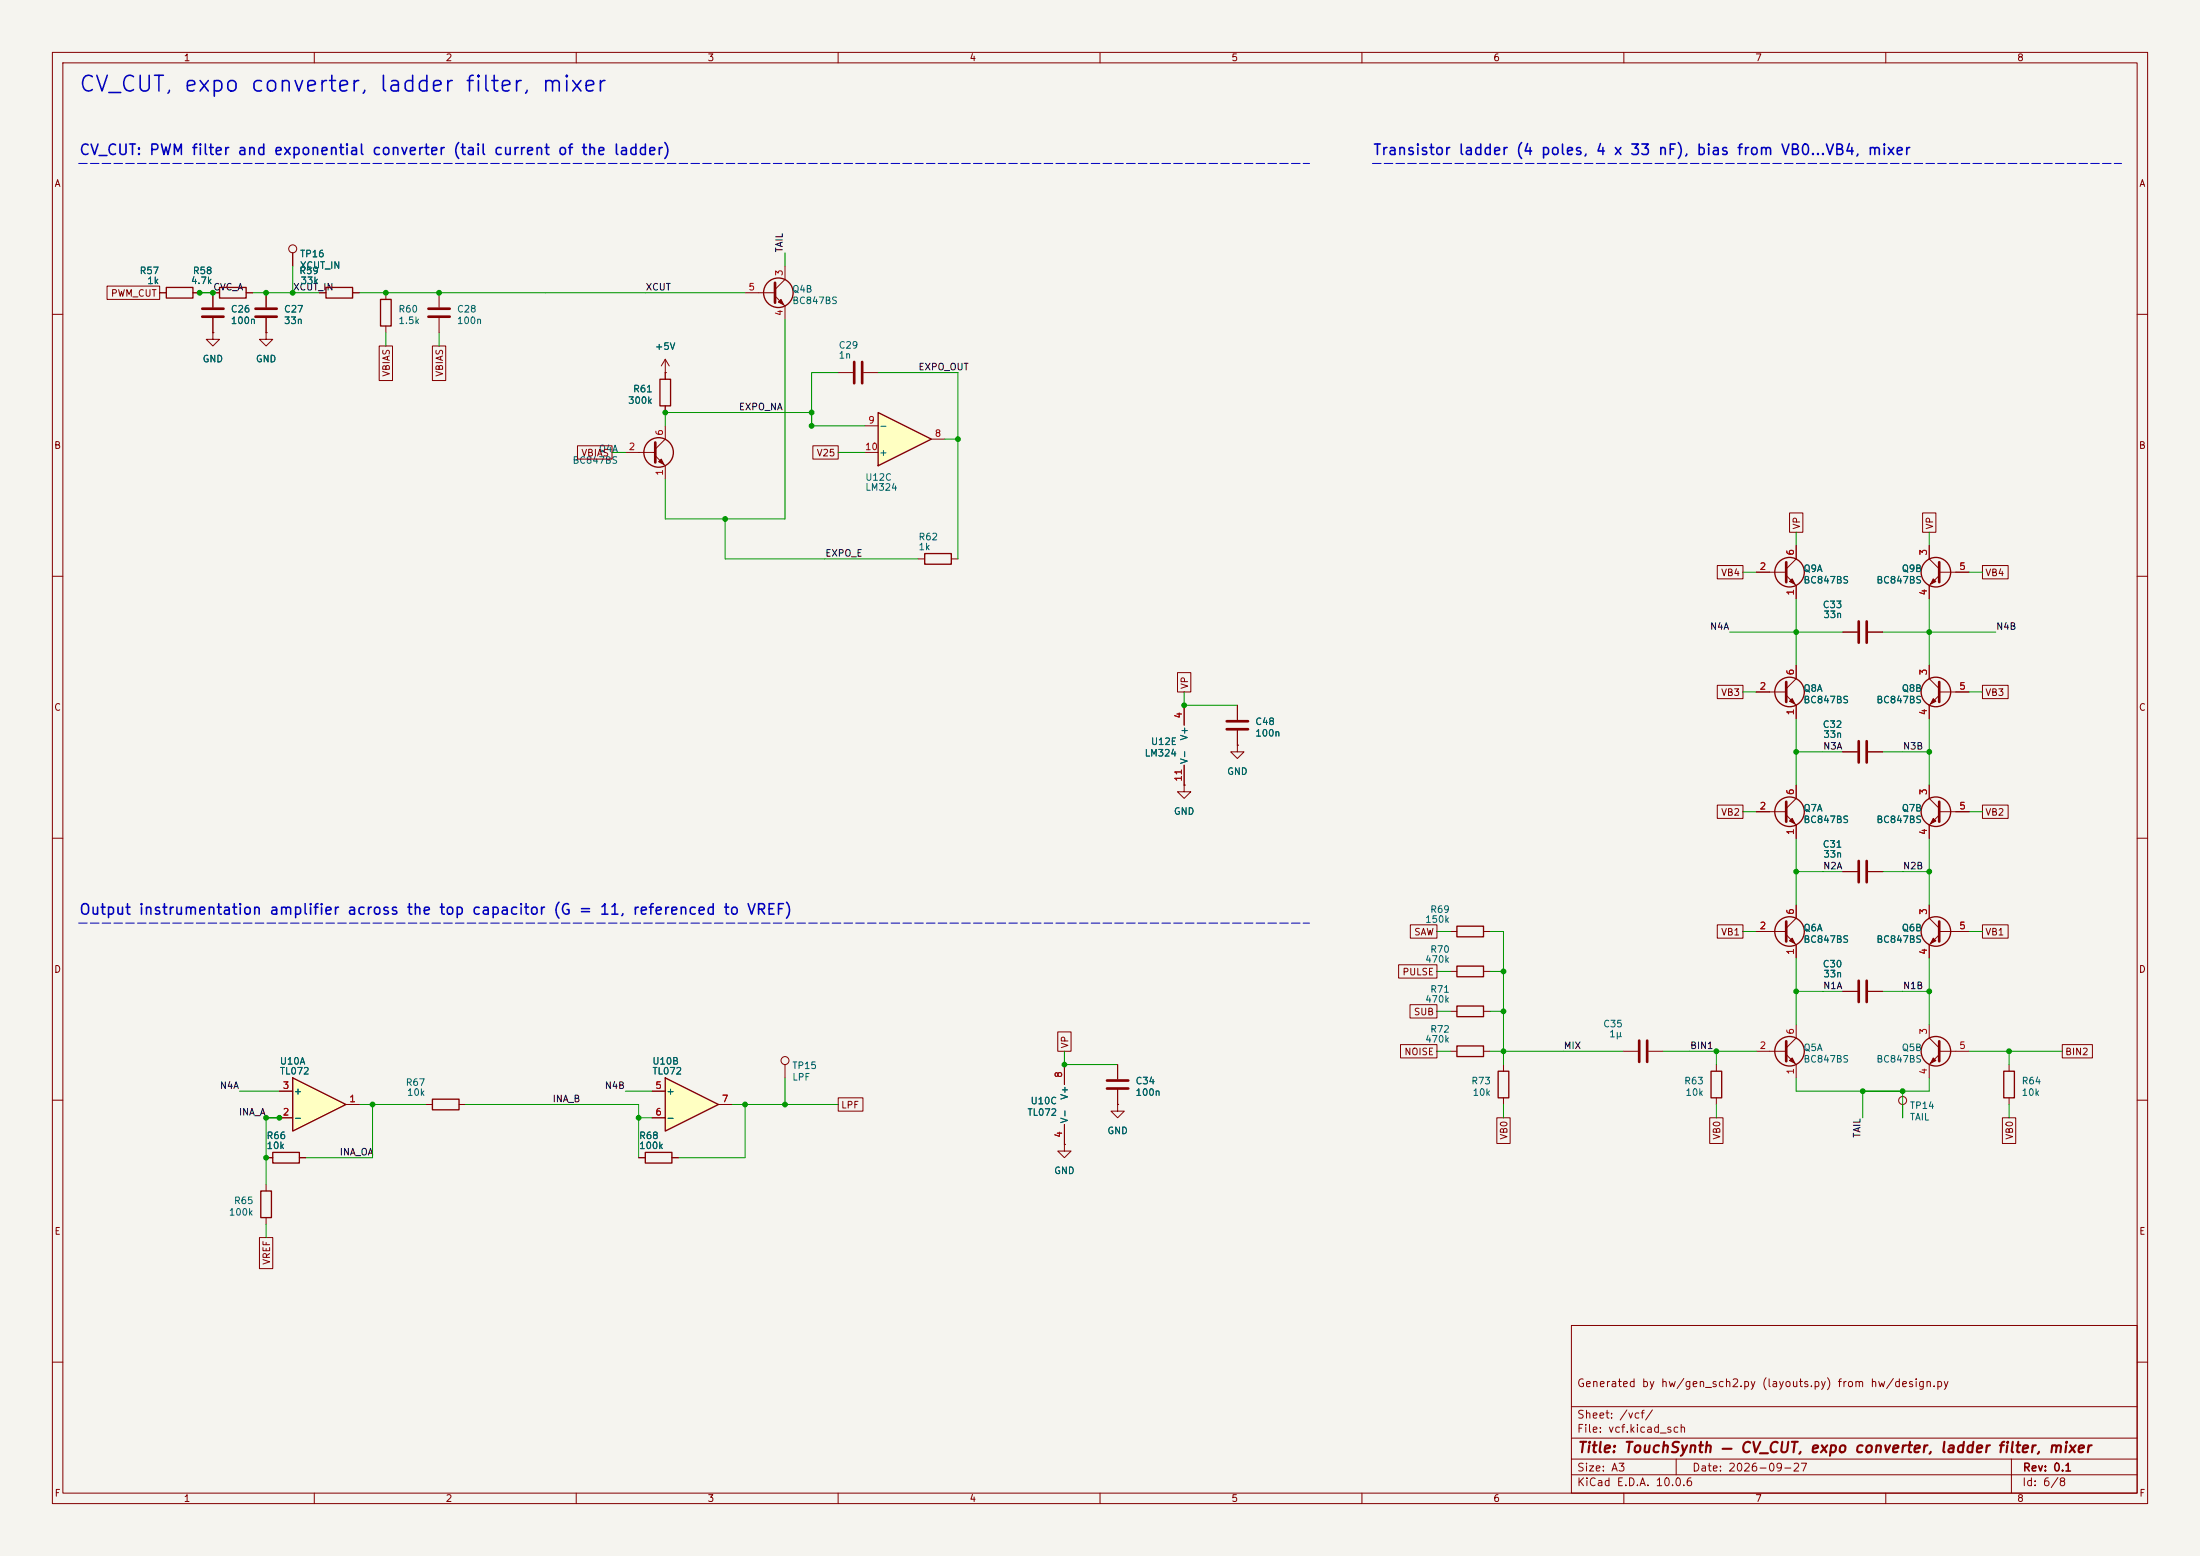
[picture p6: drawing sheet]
<svg xmlns="http://www.w3.org/2000/svg" width="420mm" height="297mm" viewBox="0 0 420 297" stroke-linecap="round" stroke-linejoin="round" font-family="sans-serif">
<path d="M0 0h420v297h-420z" fill="#f5f4ef" stroke="#f5f4ef" stroke-width=".19"/>
<g fill="none" stroke="#840000" stroke-width=".19">
<path d="M10 10h400v277h-400zM12 12h396v273h-396zM60 10v2M110 10v2M160 10v2M210 10v2M260 10v2M310 10v2M360 10v2M10 60h2M408 60h2M10 110h2"/>
<path d="M408 110h2M226.1 134.6v3.8M236.2 134.6v2.8M236.2 139.4v2.8M10 160h2M226.1 149.9v1.2h1.2l-1.2 1.3-1.3-1.3h1.3M226.1 149.9h.1M226.1 146.1v3.8M236.2 142.2v1.3h1.3l-1.3 1.3-1.3-1.3h1.3M236.2 142.2h.1M408 160h2M368.3 195.6v2.5l1.9 1.9"/>
<path d="M10 210h2M213.4 203.2v2.8M213.4 208v2.8M327.7 203.2v1.3M327.7 209.6v1.2M363.2 210.8v2.6M370.2 200.7h5.7M370.2 201.3l-1.9 1.9v2.5M408 210h2M50.8 226.1v1.2M50.8 232.4v1.3M300 253h108v32h-108z"/>
<path d="M10 260h2M300 278.5h108M300 274.5h108M300 268.5h108M320 278.5v3M384 278.5v6.5M408 260h2M60 285v2M110 285v2M160 285v2M210 285v2M260 285v2"/>
<path d="M300 281.5h108M310 285v2M360 285v2"/>
<circle cx="363.2" cy="210.1" r=".76"/>
</g>
<g fill="none" stroke="#840000" stroke-width=".25">
<path d="M326.6 204.5h2.1v5.1h-2.1zM49.8 227.3h2v5.1h-2z"/>
<circle cx="369.6" cy="200.7" r="2.82"/>
</g>
<path d="M234.2 137.7h4.1M234.2 139.2h4.1M370.2 198.8v3.8M211.3 206.2h4.1M211.3 207.8h4.1" fill="none" stroke="#840000" stroke-width=".51"/>
<path d="M369.1 201.9l.5 .5-1 .5z" fill="#840000" stroke="#840000" stroke-width=".19"/>
<path d="M127 205.7l10.2 5.1-10.2 5.1z" fill="#ffffc2"/>
<g fill="none" stroke="#840000" stroke-width=".25">
<path d="M31.7 54.9h5.1v2h-5.1zM41.9 54.9h5.1v2h-5.1zM62.2 54.9h5.1v2h-5.1zM72.6 57.2h2.1v5h-2.1zM126 72.4h2v5.1h-2zM176.5 105.7h5.1v2h-5.1zM278.1 176.8h5.1v2h-5.1zM278.1 192h5.1v2.1h-5.1zM278.1 199.6h5.1v2.1h-5.1zM278.1 184.4h5.1v2h-5.1zM123.2 220h5.1v2h-5.1zM127 205.7l10.2 5.1-10.2 5.1z"/>
<path d="M382.5 204.5h2.1v5.1h-2.1z"/>
<circle cx="148.6" cy="55.9" r="2.82"/>
<circle cx="125.7" cy="86.4" r="2.82"/>
<circle cx="369.6" cy="132.1" r="2.82"/>
<circle cx="341.6" cy="154.9" r="2.82"/>
<circle cx="341.6" cy="177.8" r="2.82"/>
<circle cx="369.6" cy="177.8" r="2.82"/>
<circle cx="341.6" cy="200.7" r="2.82"/>
</g>
<g fill="none" stroke="#840000" stroke-width=".19">
<path d="M30.5 55.9h1.2M36.8 55.9h1.3M41.9 55.9h-1.3v2.8M47 55.9h1.3M50.8 55.9v2.8M55.9 48.3v2.5M61 55.9h1.2M67.3 55.9h1.3M73.7 55.9v1.3M83.8 55.9v2.8M142.2 55.9h5.8M148 56.5l1.9 1.9v2.6"/>
<path d="M149.9 50.8v2.5l-1.9 1.9M40.6 63.5v1.3h1.3l-1.3 1.2-1.2-1.2h1.2M40.6 63.5h.1M40.6 60.7v2.8M50.8 63.5v1.3h1.3l-1.3 1.2-1.3-1.2h1.3M50.8 63.5h.1M50.8 60.7v2.8M73.7 62.2v1.3M83.8 60.7v2.8M127 71.1h.1M127 68.6v3.8M127 77.5v1.2"/>
<path d="M127 68.6l-.8 1.3M127 68.6l.8 1.3M119.4 86.4h5.7M125.1 87l1.9 1.9v2.5M127 81.3v2.5l-1.9 1.9M175.3 106.7h1.2M181.6 106.7h1.3M368.3 127v2.5l1.9 1.9M370.2 132.7l-1.9 1.9v2.6M370.2 132.1h5.7M335.3 154.9h5.7M341 155.6l1.9 1.9v2.5"/>
<path d="M342.9 149.9v2.5l-1.9 1.9M276.9 177.8h1.2M283.2 177.8h1.3M335.3 177.8h5.7M341 178.4l1.9 1.9v2.6M342.9 172.7v2.6l-1.9 1.9M351.8 166.4h2.8M356.6 166.4h2.8M368.3 172.7v2.6l1.9 1.9M370.2 177.8h5.7M370.2 178.4l-1.9 1.9v2.6M276.9 193h1.2"/>
<path d="M276.9 185.4h1.2M283.2 193h1.3M283.2 185.4h1.3M342.9 195.6v2.5l-1.9 1.9M351.8 189.2h2.8M356.6 189.2h2.8M124.5 208.3h2.5M124.5 213.4h2.5M137.2 210.8h2.5M149.9 203.2v2.5M203.2 218.4v1.3h1.3l-1.3 1.3-1.3-1.3h1.3M203.2 218.4h.1"/>
<path d="M203.2 203.2v3.8M203.2 214.6v3.8M213.4 210.8v1.3h1.2l-1.2 1.3-1.3-1.3h1.3M213.4 210.8h.1M276.9 200.7h1.2M283.2 200.7h1.3M335.3 200.7h5.7M341 201.3l1.9 1.9v2.5M383.5 203.2v1.3M383.5 209.6v1.2M121.9 221h1.3M128.3 221h1.2"/>
<circle cx="55.9" cy="47.5" r=".76"/>
<circle cx="149.9" cy="202.4" r=".76"/>
</g>
<g fill="none" stroke="#840000" stroke-width=".51">
<path d="M38.6 58.9h4.1M48.8 58.9h4M81.8 58.9h4.1M148 54v3.8M38.6 60.5h4.1M48.8 60.5h4M81.8 60.5h4.1M125.1 84.5v3.8M370.2 130.2v3.8M341 153v3.8M341 175.9v3.8M354.8 164.3v4.1"/>
<path d="M356.4 164.3v4.1M370.2 175.9v3.8M341 198.8v3.8M354.8 187.2v4.1M356.4 187.2v4.1"/>
</g>
<g fill="#840000" stroke="#840000" stroke-width=".19">
<path d="M369.1 179.1l.5 .5-1 .5z"/>
<path d="M148.6 57.7l.5-.5 .5 1z"/>
<path d="M126.2 87.6l.5 1-1-.5z"/>
<path d="M341.6 156.7l.5-.5 .5 1z"/>
<path d="M341.6 179.6l.5-.5 .5 1z"/>
<path d="M341.6 202.4l.5-.5 .5 1z"/>
<path d="M369.1 133.4l.5 .5-1 .5z"/>
</g>
<path d="M55.9 205.7l10.1 5.1-10.1 5.1z" fill="#ffffc2"/>
<g fill="none" stroke="#840000" stroke-width=".25">
<path d="M52.1 220h5v2h-5zM55.9 205.7l10.1 5.1-10.1 5.1zM82.5 209.8h5.1v2h-5.1zM286 204.5h2v5.1h-2z"/>
<circle cx="341.6" cy="109.2" r="2.82"/>
<circle cx="369.6" cy="109.2" r="2.82"/>
<circle cx="341.6" cy="132.1" r="2.82"/>
<circle cx="369.6" cy="154.9" r="2.82"/>
</g>
<g fill="none" stroke="#840000" stroke-width=".19">
<path d="M160 71.1h2.8M164.8 71.1h2.8M335.3 109.2h5.7M341 109.9l1.9 1.9v2.5M342.9 104.1v2.6l-1.9 1.9M368.3 104.1v2.6l1.9 1.9M370.2 109.2h5.7M370.2 109.9l-1.9 1.9v2.5M335.3 132.1h5.7M341 132.7l1.9 1.9v2.6M342.9 127v2.5l-1.9 1.9M351.8 120.7h2.8"/>
<path d="M356.6 120.7h2.8M351.8 143.5h2.8M356.6 143.5h2.8M368.3 149.9v2.5l1.9 1.9M370.2 154.9h5.7M370.2 155.6l-1.9 1.9v2.5M53.3 213.4h2.6M53.3 208.3h2.6M66 210.8h2.6M81.3 210.8h1.2M87.6 210.8h1.3M287 203.2v1.3"/>
<path d="M287 209.6v1.2M309.9 200.7h2.8M314.7 200.7h2.8M50.8 221h1.3M57.1 221h1.3"/>
</g>
<path d="M163.1 69.1v4.1M164.6 69.1v4.1M341 107.3v3.8M354.8 118.6v4.1M356.4 118.6v4.1M370.2 107.3v3.8M341 130.2v3.8M354.8 141.5v4M356.4 141.5v4M370.2 153v3.8M312.9 198.6v4.1M314.5 198.6v4.1" fill="none" stroke="#840000" stroke-width=".51"/>
<g fill="#840000" stroke="#840000" stroke-width=".19">
<path d="M341.6 111l.5-.5 .5 1z"/>
<path d="M369.1 156.2l.5 .5-1 .5z"/>
<path d="M369.1 110.5l.5 .5-1 .5z"/>
<path d="M341.6 133.9l.5-.5 .5 1z"/>
</g>
<path d="M167.6 78.7l10.2 5.1-10.2 5.1z" fill="#ffffc2"/>
<path d="M167.6 78.7l10.2 5.1-10.2 5.1z" fill="none" stroke="#840000" stroke-width=".25"/>
<g fill="none" stroke="#840000" stroke-width=".19">
<path d="M20.4 54.6h10.1v2.6h-10.1zM30.5 55.9h1.2M36.8 55.9h1.3M41.9 55.9h-1.3v2.8M47 55.9h1.3M50.8 55.9v2.8M55.9 48.3v2.5M61 55.9h1.2M67.3 55.9h1.3M40.6 63.5h.1M40.6 60.7v2.8M50.8 63.5h.1"/>
<path d="M50.8 60.7v2.8M72.4 66h2.5v6.6h-2.5zM82.5 66h2.6v6.6h-2.6zM127 71.1h.1M127 71.1v1.3M127 77.5v1.2M110.2 85.1h6.6v2.5h-6.6zM155.2 85.1h4.8v2.5h-4.8zM165.1 81.3h2.5M165.1 86.4h2.5M177.8 83.8h2.5M341.6 97.9h2.6v3.7h-2.6z"/>
<path d="M367 97.9h2.6v3.7h-2.6zM327.8 107.9h4.9v2.6h-4.9zM335.3 109.2h2.5M342.9 104.1v2.6M342.9 111.8v2.5M368.3 104.1v2.6M368.3 111.8v2.5M373.4 109.2h2.5M378.5 107.9h4.9v2.6h-4.9zM224.8 128.4h2.5v3.7h-2.5zM226.1 134.6v3.8M236.2 134.6v2.8"/>
<path d="M236.2 139.4v2.8M327.8 130.8h4.9v2.6h-4.9zM335.3 132.1h2.5M342.9 127v2.5M342.9 134.6v2.6M351.8 120.7h2.8M356.6 120.7h2.8M368.3 127v2.5M368.3 134.6v2.6M373.4 132.1h2.5M378.5 130.8h4.9v2.6h-4.9zM226.1 149.9h.1"/>
<path d="M226.1 146.1v3.8M236.2 142.2h.1M327.8 153.7h4.9v2.5h-4.9zM335.3 154.9h2.5M342.9 149.9v2.5M342.9 157.5v2.5M351.8 143.5h2.8M356.6 143.5h2.8M368.3 149.9v2.5M368.3 157.5v2.5M373.4 154.9h2.5M378.5 153.7h4.9v2.5h-4.9z"/>
<path d="M269.2 176.5h5.1v2.6h-5.1zM327.8 176.5h4.9v2.6h-4.9zM335.3 177.8h2.5M342.9 172.7v2.6M351.8 166.4h2.8M356.6 166.4h2.8M368.3 172.7v2.6M373.4 177.8h2.5M378.5 176.5h4.9v2.6h-4.9zM201.9 197h2.6v3.7h-2.6zM267 184.1h7.3v2.6h-7.3zM267.4 199.4h6.9v2.5h-6.9z"/>
<path d="M269.2 191.8h5.1v2.5h-5.1zM342.9 180.3v2.6M351.8 189.2h2.8M356.6 189.2h2.8M368.3 180.3v2.6M393.7 199.4h5.7v2.5h-5.7zM53.3 208.3h2.6M53.3 213.4h2.6M66 210.8h2.6M124.5 208.3h2.5M124.5 213.4h2.5M137.2 210.8h2.5"/>
<path d="M160 209.5h4.7v2.6h-4.7zM203.2 218.4h.1M203.2 203.2v3.8M203.2 214.6v3.8M213.4 210.8h.1M213.4 203.2v2.8M213.4 208v2.8M285.7 213.4h2.6v4.9h-2.6zM326.4 213.4h2.5v4.9h-2.5zM382.3 213.4h2.5v4.9h-2.5zM49.5 236.2h2.6v6h-2.6zM50.8 221h1.3"/>
<path d="M57.1 221h1.3M121.9 221h1.3M128.3 221h1.2"/>
</g>
<path d="M15 31.2h235M262 31.2h143M15 176.2h235" fill="none" stroke="#0000c2" stroke-width=".19" stroke-dasharray="1.6 .6"/>
<g fill="none" stroke="#009600" stroke-width=".19">
<path d="M38.1 55.9h2.5M48.3 55.9h12.7M55.9 50.8v5.1M68.6 55.9h73.6M149.9 48.3v2.5M73.7 63.5v2.5M83.8 63.5v2.5M149.9 61v38.1h-22.9v-7.7M154.9 78.7h-27.9v2.6M160 71.1h-5.1v10.2h10.2M167.6 71.1h15.3v35.6M116.8 86.4h2.6"/>
<path d="M138.4 99.1v7.6h36.9M160 86.4h5.1M180.3 83.8h2.6M332.7 109.2h2.6M342.9 101.6v2.5M342.9 114.3v12.7M368.3 101.6v2.5M368.3 114.3v12.7M375.9 109.2h2.6M226.1 132.1v2.5h10.1M330.2 120.7h21.6M332.7 132.1h2.6"/>
<path d="M342.9 137.2v12.7M359.4 120.7h21.6M368.3 137.2v12.7M375.9 132.1h2.6M332.7 154.9h2.6M342.9 143.5h8.9M359.4 143.5h8.9M375.9 154.9h2.6M274.3 177.8h2.6M284.5 177.8h2.5v25.4M332.7 177.8h2.6M342.9 166.4h8.9"/>
<path d="M342.9 160v12.7M359.4 166.4h8.9M368.3 160v12.7M375.9 177.8h2.6M274.3 185.4h2.6M274.3 193h2.6M284.5 185.4h2.5M284.5 193h2.5M342.9 189.2h8.9M342.9 182.9v12.7M359.4 189.2h8.9M368.3 182.9v12.7"/>
<path d="M45.7 208.3h7.6M53.3 213.4h-2.5v12.7M68.6 210.8h12.7M71.1 210.8v10.2h-12.7M88.9 210.8h33v10.2M119.4 208.3h5.1M121.9 213.4h2.6M139.7 210.8h20.3M142.2 210.8v10.2h-12.7M149.9 205.7v5.1M203.2 200.7v2.5h10.2M274.3 200.7h2.6"/>
<path d="M284.5 200.7h25.4M287 210.8v2.6M317.5 200.7h17.8M327.7 200.7v2.5M327.7 210.8v2.6M342.9 205.7v2.6h25.4v-2.6M355.6 208.3v5.1M363.2 208.3v5.1M375.9 200.7h17.8M383.5 200.7v2.5M383.5 210.8v2.6M50.8 233.7v2.5"/>
</g>
<g fill="#009600" stroke="#009600" stroke-width=".19">
<circle cx="83.8" cy="55.9" r=".46"/>
<circle cx="127" cy="78.7" r=".46"/>
<circle cx="342.9" cy="166.4" r=".46"/>
<circle cx="327.7" cy="200.7" r=".46"/>
<circle cx="342.9" cy="189.2" r=".46"/>
<circle cx="287" cy="185.4" r=".46"/>
<circle cx="287" cy="200.7" r=".46"/>
<circle cx="287" cy="193" r=".46"/>
<circle cx="50.8" cy="221" r=".46"/>
<circle cx="71.1" cy="210.8" r=".46"/>
<circle cx="121.9" cy="213.4" r=".46"/>
<circle cx="149.9" cy="210.8" r=".46"/>
<circle cx="142.2" cy="210.8" r=".46"/>
<circle cx="50.8" cy="213.4" r=".46"/>
<circle cx="53.3" cy="213.4" r=".46"/>
<circle cx="368.3" cy="189.2" r=".46"/>
<circle cx="363.2" cy="208.3" r=".46"/>
<circle cx="355.6" cy="208.3" r=".46"/>
<circle cx="368.3" cy="166.4" r=".46"/>
<circle cx="383.5" cy="200.7" r=".46"/>
<circle cx="342.9" cy="143.5" r=".46"/>
<circle cx="368.3" cy="120.7" r=".46"/>
<circle cx="368.3" cy="143.5" r=".46"/>
<circle cx="342.9" cy="120.7" r=".46"/>
<circle cx="154.9" cy="81.3" r=".46"/>
<circle cx="154.9" cy="78.7" r=".46"/>
<circle cx="182.9" cy="83.8" r=".46"/>
<circle cx="138.4" cy="99.1" r=".46"/>
<circle cx="226.1" cy="134.6" r=".46"/>
<circle cx="203.2" cy="203.2" r=".46"/>
<circle cx="40.6" cy="55.9" r=".46"/>
<circle cx="73.7" cy="55.9" r=".46"/>
<circle cx="38.1" cy="55.9" r=".46"/>
<circle cx="55.9" cy="55.9" r=".46"/>
<circle cx="50.8" cy="55.9" r=".46"/>
</g>
<text font-size="3" fill="#0000c2" x="14.9" y="18.3">CV_CUT, expo converter, ladder filter, mixer</text>
<g font-size="2" fill="#0000c2">
<text x="15" y="30.1">CV_CUT: PWM filter and exponential converter (tail current of the ladder)</text>
<text x="262" y="30.1">Transistor ladder (4 poles, 4 x 33 nF), bias from VB0...VB4, mixer</text>
<text x="15" y="175.1">Output instrumentation amplifier across the top capacitor (G = 11, referenced to VREF)</text>
</g>
<text font-size="2" fill="#840000" x="301" y="277.8">Title: TouchSynth — CV_CUT, expo converter, ladder filter, mixer</text>
<g font-size="1.5" fill="#840000">
<text x="300.9" y="265.1">Generated by hw/gen_sch2.py (layouts.py) from hw/design.py</text>
<text x="300.9" y="273.8">File: vcf.kicad_sch</text>
<text x="300.9" y="271.1">Sheet: /vcf/</text>
<text x="300.9" y="281.2">Size: A3</text>
<text x="322.9" y="281.2">Date: 2026-09-27</text>
<text x="386" y="281.2">Rev: 0.1</text>
<text x="300.9" y="284">KiCad E.D.A. 10.0.6</text>
<text x="385.9" y="284">Id: 6/8</text>
</g>
<g font-size="1.3" fill="#840000">
<text x="35" y="12">1</text>
<text x="85" y="12">2</text>
<text x="135" y="12">3</text>
<text x="185" y="12">4</text>
<text x="235" y="12">5</text>
<text x="285" y="12">6</text>
<text x="335" y="12">7</text>
<text x="385" y="12">8</text>
<text x="10.3" y="36">A</text>
<text x="408.3" y="36">A</text>
<text x="21.1" y="56.9">PWM_CUT</text>
<text x="74.7" y="72" transform="rotate(-90 74.7 72)">VBIAS</text>
<text x="84.9" y="72" transform="rotate(-90 84.9 72)">VBIAS</text>
<text x="10.2" y="86">B</text>
<text x="110.9" y="87.4">VBIAS</text>
<text x="155.8" y="87.4">V25</text>
<text x="408.2" y="86">B</text>
<text x="344" y="101.2" transform="rotate(-90 344 101.2)">VP</text>
<text x="369.4" y="101.2" transform="rotate(-90 369.4 101.2)">VP</text>
<text x="328.5" y="110.3">VB4</text>
<text x="378.9" y="110.3">VB4</text>
<text x="227.1" y="131.6" transform="rotate(-90 227.1 131.6)">VP</text>
<text x="10.2" y="136">C</text>
<text x="328.5" y="133.1">VB3</text>
<text x="378.9" y="133.1">VB3</text>
<text x="408.2" y="136">C</text>
<text x="328.5" y="156">VB2</text>
<text x="378.9" y="156">VB2</text>
<text x="269.9" y="178.9">SAW</text>
<text x="328.5" y="178.9">VB1</text>
<text x="378.9" y="178.9">VB1</text>
<text x="10.2" y="186">D</text>
<text x="408.2" y="186">D</text>
<text x="267.6" y="186.5">PULSE</text>
<text x="269.8" y="194.1">SUB</text>
<text x="204.3" y="200.2" transform="rotate(-90 204.3 200.2)">VP</text>
<text x="268" y="201.7">NOISE</text>
<text x="394.1" y="201.7">BIN2</text>
<text x="160.5" y="211.9">LPF</text>
<text x="288.1" y="217.6" transform="rotate(-90 288.1 217.6)">VB0</text>
<text x="328.7" y="217.6" transform="rotate(-90 328.7 217.6)">VB0</text>
<text x="384.6" y="217.6" transform="rotate(-90 384.6 217.6)">VB0</text>
<text x="10.3" y="236">E</text>
<text x="408.3" y="236">E</text>
<text x="51.9" y="241.5" transform="rotate(-90 51.9 241.5)">VREF</text>
<text x="10.3" y="286">F</text>
<text x="35" y="287">1</text>
<text x="85" y="287">2</text>
<text x="135" y="287">3</text>
<text x="185" y="287">4</text>
<text x="235" y="287">5</text>
<text x="285" y="287">6</text>
<text x="335" y="287">7</text>
<text x="385" y="287">8</text>
<text x="408.3" y="286">F</text>
</g>
<g font-size="1.3" fill="#006464">
<text x="26.6" y="52.6">R57</text>
<text x="36.7" y="52.6">R58</text>
<text x="57" y="52.6">R59</text>
<text x="57.2" y="49.4">TP16</text>
<text x="57.2" y="51.6">XCUT_IN</text>
<text x="28" y="54.5">1k</text>
<text x="36.3" y="54.5">4.7k</text>
<text x="44" y="60">C26</text>
<text x="54.1" y="60">C27</text>
<text x="57.3" y="54.5">33k</text>
<text x="76" y="60">R60</text>
<text x="87.1" y="60">C28</text>
<text x="151.1" y="56.1">Q4B</text>
<text x="151.1" y="58.3">BC847BS</text>
<text x="44" y="62.2">100n</text>
<text x="54.1" y="62.2">33n</text>
<text x="76" y="62.2">1.5k</text>
<text x="87.1" y="62.2">100n</text>
<text x="38.6" y="69.5">GND</text>
<text x="48.7" y="69.5">GND</text>
<text x="124.9" y="67.1">+5V</text>
<text x="160" y="66.9">C29</text>
<text x="160" y="68.8">1n</text>
<text x="119.8" y="77.4">300k</text>
<text x="120.8" y="75.2">R61</text>
<text x="167.7" y="82.2">-</text>
<text x="109.2" y="88.8">BC847BS</text>
<text x="114.2" y="86.6">Q4A</text>
<text x="167.7" y="87.3">+</text>
<text x="165.1" y="92.1">U12C</text>
<text x="165.1" y="94">LM324</text>
<text x="175.2" y="103.4">R62</text>
<text x="175.2" y="105.3">1k</text>
<text x="344.2" y="109.5">Q9A</text>
<text x="344.2" y="111.7">BC847BS</text>
<text x="358.1" y="111.7">BC847BS</text>
<text x="363" y="109.5">Q9B</text>
<text x="347.9" y="116.4">C33</text>
<text x="348" y="118.3">33n</text>
<text x="344.2" y="132.3">Q8A</text>
<text x="344.2" y="134.5">BC847BS</text>
<text x="358.1" y="134.5">BC847BS</text>
<text x="363" y="132.3">Q8B</text>
<text x="219.6" y="142.5">U12E</text>
<text x="227" y="141.4" transform="rotate(-90 227 141.4)">V+</text>
<text x="239.5" y="138.7">C48</text>
<text x="239.5" y="140.9">100n</text>
<text x="347.9" y="139.2">C32</text>
<text x="348" y="141.1">33n</text>
<text x="218.4" y="144.7">LM324</text>
<text x="227" y="145.9" transform="rotate(-90 227 145.9)">V-</text>
<text x="234.2" y="148.2">GND</text>
<text x="224" y="155.8">GND</text>
<text x="344.2" y="155.2">Q7A</text>
<text x="363" y="155.2">Q7B</text>
<text x="344.2" y="157.4">BC847BS</text>
<text x="358.1" y="157.4">BC847BS</text>
<text x="347.9" y="162.1">C31</text>
<text x="348" y="164">33n</text>
<text x="272" y="176.4">150k</text>
<text x="272.9" y="174.5">R69</text>
<text x="344.2" y="178.1">Q6A</text>
<text x="363" y="178.1">Q6B</text>
<text x="272" y="184.1">470k</text>
<text x="272.9" y="182.2">R70</text>
<text x="344.2" y="180.3">BC847BS</text>
<text x="347.9" y="185">C30</text>
<text x="358.1" y="180.3">BC847BS</text>
<text x="272" y="191.7">470k</text>
<text x="272.9" y="189.8">R71</text>
<text x="348" y="186.9">33n</text>
<text x="272.9" y="197.4">R72</text>
<text x="306" y="196.4">C35</text>
<text x="53.3" y="203.5">U10A</text>
<text x="124.4" y="203.5">U10B</text>
<text x="272" y="199.3">470k</text>
<text x="307.1" y="198.3">1µ</text>
<text x="344.2" y="200.9">Q5A</text>
<text x="344.2" y="203.1">BC847BS</text>
<text x="358.1" y="203.1">BC847BS</text>
<text x="363" y="200.9">Q5B</text>
<text x="53.3" y="205.4">TL072</text>
<text x="56" y="209.2">+</text>
<text x="77.4" y="207.6">R67</text>
<text x="77.6" y="209.5">10k</text>
<text x="124.4" y="205.4">TL072</text>
<text x="127.1" y="209.2">+</text>
<text x="151.1" y="204.4">TP15</text>
<text x="151.1" y="206.6">LPF</text>
<text x="216.7" y="207.3">C34</text>
<text x="216.7" y="209.5">100n</text>
<text x="280.8" y="207.3">R73</text>
<text x="281" y="209.5">10k</text>
<text x="321.4" y="207.3">R63</text>
<text x="321.7" y="209.5">10k</text>
<text x="385.8" y="207.3">R64</text>
<text x="385.8" y="209.5">10k</text>
<text x="56" y="214.3">-</text>
<text x="127.1" y="214.3">-</text>
<text x="196" y="213.3">TL072</text>
<text x="196.6" y="211.1">U10C</text>
<text x="204.2" y="214.5" transform="rotate(-90 204.2 214.5)">V-</text>
<text x="204.2" y="210" transform="rotate(-90 204.2 210)">V+</text>
<text x="364.5" y="212">TP14</text>
<text x="364.5" y="214.2">TAIL</text>
<text x="50.8" y="217.7">R66</text>
<text x="50.8" y="219.6">10k</text>
<text x="121.9" y="217.7">R68</text>
<text x="121.9" y="219.6">100k</text>
<text x="211.3" y="216.8">GND</text>
<text x="201.1" y="224.4">GND</text>
<text x="43.6" y="232.3">100k</text>
<text x="44.6" y="230.1">R65</text>
</g>
<g font-size="1.3" fill="#a90000">
<text x="149.7" y="52.8" transform="rotate(-90 149.7 52.8)">3</text>
<text x="142.8" y="55.7">5</text>
<text x="149.7" y="60.4" transform="rotate(-90 149.7 60.4)">4</text>
<text x="126.9" y="83.3" transform="rotate(-90 126.9 83.3)">6</text>
<text x="165.6" y="81.1">9</text>
<text x="178.3" y="83.7">8</text>
<text x="119.9" y="86.2">2</text>
<text x="165" y="86.2">10</text>
<text x="126.9" y="90.9" transform="rotate(-90 126.9 90.9)">1</text>
<text x="342.8" y="106.1" transform="rotate(-90 342.8 106.1)">6</text>
<text x="368.2" y="106.1" transform="rotate(-90 368.2 106.1)">3</text>
<text x="335.8" y="109.1">2</text>
<text x="342.8" y="113.8" transform="rotate(-90 342.8 113.8)">1</text>
<text x="368.2" y="113.8" transform="rotate(-90 368.2 113.8)">4</text>
<text x="373.9" y="109.1">5</text>
<text x="335.8" y="131.9">2</text>
<text x="342.8" y="129" transform="rotate(-90 342.8 129)">6</text>
<text x="368.2" y="129" transform="rotate(-90 368.2 129)">3</text>
<text x="373.9" y="131.9">5</text>
<text x="225.9" y="137.3" transform="rotate(-90 225.9 137.3)">4</text>
<text x="342.8" y="136.6" transform="rotate(-90 342.8 136.6)">1</text>
<text x="368.2" y="136.6" transform="rotate(-90 368.2 136.6)">4</text>
<text x="225.9" y="149.3" transform="rotate(-90 225.9 149.3)">11</text>
<text x="335.8" y="154.8">2</text>
<text x="342.8" y="151.9" transform="rotate(-90 342.8 151.9)">6</text>
<text x="368.2" y="151.9" transform="rotate(-90 368.2 151.9)">3</text>
<text x="373.9" y="154.8">5</text>
<text x="342.8" y="159.5" transform="rotate(-90 342.8 159.5)">1</text>
<text x="368.2" y="159.5" transform="rotate(-90 368.2 159.5)">4</text>
<text x="335.8" y="177.7">2</text>
<text x="342.8" y="174.7" transform="rotate(-90 342.8 174.7)">6</text>
<text x="368.2" y="174.7" transform="rotate(-90 368.2 174.7)">3</text>
<text x="373.9" y="177.7">5</text>
<text x="342.8" y="182.3" transform="rotate(-90 342.8 182.3)">1</text>
<text x="368.2" y="182.3" transform="rotate(-90 368.2 182.3)">4</text>
<text x="342.8" y="197.6" transform="rotate(-90 342.8 197.6)">6</text>
<text x="368.2" y="197.6" transform="rotate(-90 368.2 197.6)">3</text>
<text x="335.8" y="200.5">2</text>
<text x="373.9" y="200.5">5</text>
<text x="53.9" y="208.1">3</text>
<text x="125" y="208.1">5</text>
<text x="203.1" y="205.8" transform="rotate(-90 203.1 205.8)">8</text>
<text x="342.8" y="205.2" transform="rotate(-90 342.8 205.2)">1</text>
<text x="368.2" y="205.2" transform="rotate(-90 368.2 205.2)">4</text>
<text x="53.9" y="213.2">2</text>
<text x="66.6" y="210.7">1</text>
<text x="125" y="213.2">6</text>
<text x="137.7" y="210.7">7</text>
<text x="203.1" y="217.3" transform="rotate(-90 203.1 217.3)">4</text>
</g>
<g font-size="1.3" fill="#0f0f0f">
<text x="149.7" y="48.3" transform="rotate(-90 149.7 48.3)">TAIL</text>
<text x="40.6" y="55.8">CVC_A</text>
<text x="55.9" y="55.8">XCUT_IN</text>
<text x="123.2" y="55.8">XCUT</text>
<text x="175.2" y="71">EXPO_OUT</text>
<text x="140.9" y="78.6">EXPO_NA</text>
<text x="157.5" y="106.6">EXPO_E</text>
<text x="326.3" y="120.5">N4A</text>
<text x="381" y="120.5">N4B</text>
<text x="348" y="143.4">N3A</text>
<text x="363.2" y="143.4">N3B</text>
<text x="348" y="166.2">N2A</text>
<text x="363.2" y="166.2">N2B</text>
<text x="348" y="189.1">N1A</text>
<text x="363.2" y="189.1">N1B</text>
<text x="298.4" y="200.5">MIX</text>
<text x="322.6" y="200.5">BIN1</text>
<text x="41.9" y="208.2">N4A</text>
<text x="115.3" y="208.2">N4B</text>
<text x="45.5" y="213.2">INA_A</text>
<text x="105.4" y="210.7">INA_B</text>
<text x="64.7" y="220.9">INA_OA</text>
<text x="355.5" y="217.3" transform="rotate(-90 355.5 217.3)">TAIL</text>
</g>
</svg>
